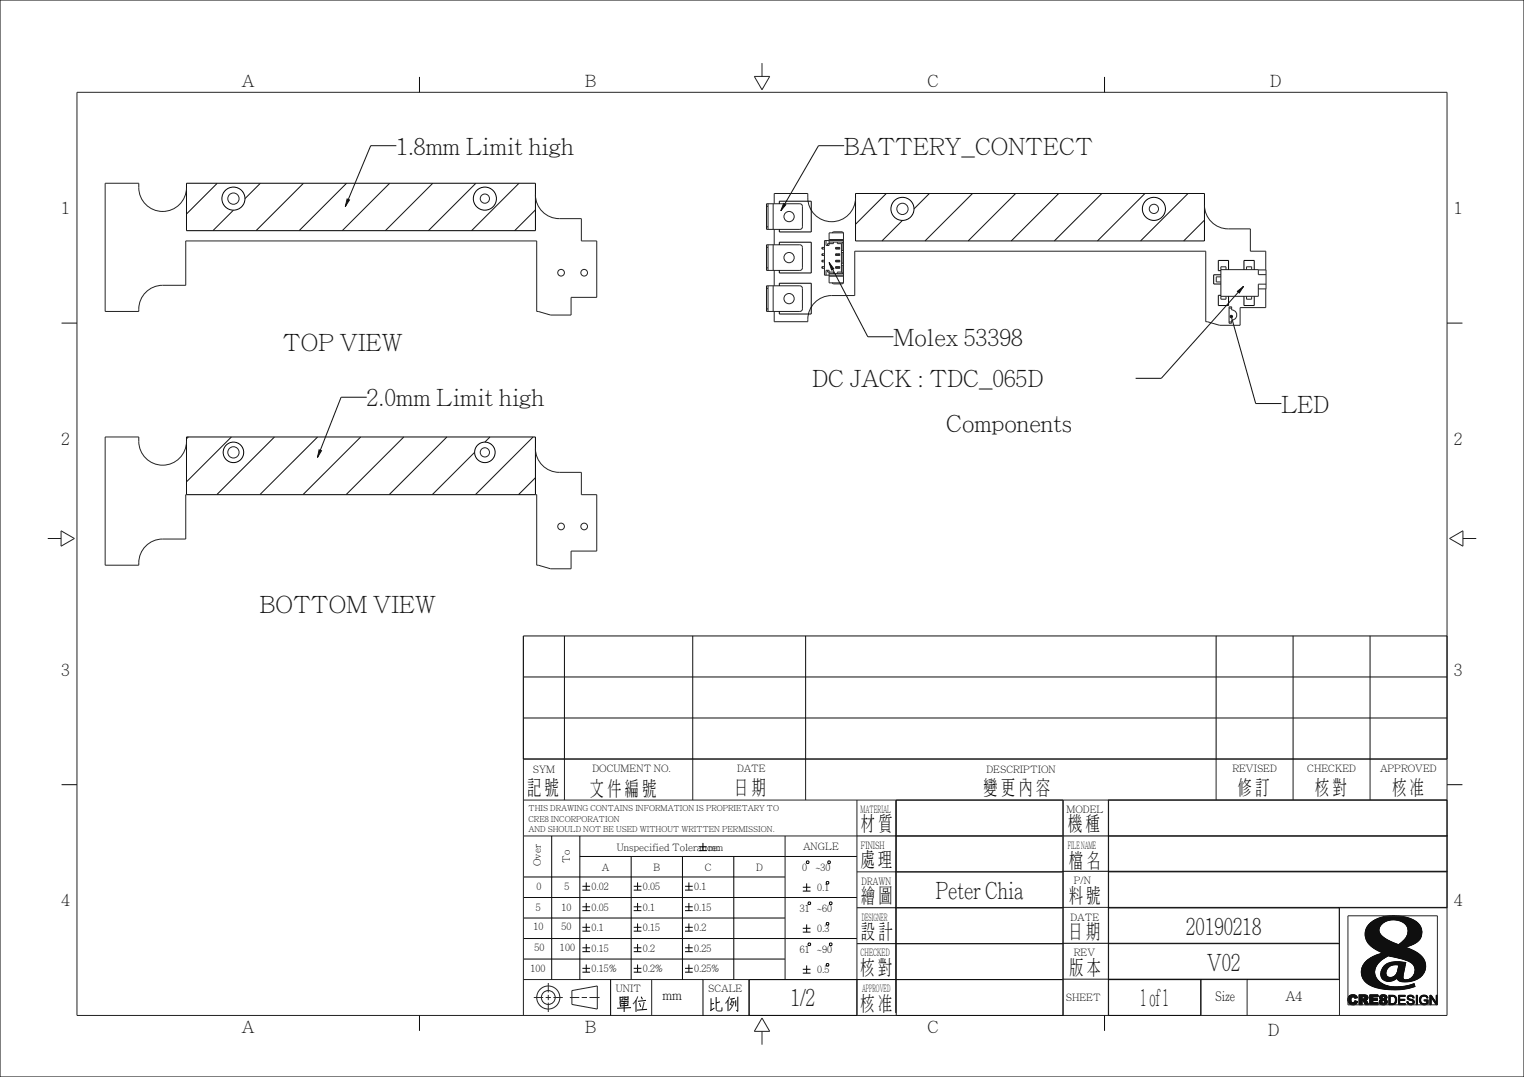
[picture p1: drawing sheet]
<svg xmlns="http://www.w3.org/2000/svg" width="297mm" height="210mm" viewBox="0 0 297 210" stroke-linecap="round" stroke-linejoin="round" font-family="sans-serif">
<g fill="none" stroke="#000" stroke-width=".19">
<path d="M36.3 85.2h68v11.3h-68zM113.5 176.8h1.5M113.5 177.6h1.5M113.5 172.8h1.5M113.5 173.6h1.5M114.3 172.1v1.5M114.3 176.1v1.5M123.5 176.8h1.5M123.5 177.6h1.5M123.5 172.8h1.5M123.5 173.6h1.5M124.2 172.1v1.5"/>
<path d="M124.2 176.1v1.5M133.5 176.8h1.5M133.5 177.6h1.5M133.5 172.8h1.5M133.5 173.6h1.5M134.2 172.1v1.5M134.2 176.1v1.5M136.2 165.1h1.5M136.2 165.9h1.5M137 164.4v1.5M156.5 173h1.5M156.5 173.8h1.5"/>
<path d="M157.2 172.3v1.5M157.3 167.9l.4 .1-.2 .4-.3-.1zM157.6 175.9l.4 .1-.2 .4-.3-.1zM161.1 179.9l.4 .1-.1 .4-.4-.1zM161.1 171.9l.4 .1-.1 .4-.4-.1zM161.4 167.9l.4 .1-.1 .4-.4-.1zM161.8 175.9l.3 .1-.1 .4-.4-.1zM113.5 180.8h1.5M113.5 181.6h1.5M113.5 188.8h1.5M113.5 189.6h1.5M113.5 184.8h1.5"/>
<path d="M113.5 185.6h1.5M114.3 180.1v1.5M114.3 184.1v1.5M114.3 188.1v1.5M123.5 180.8h1.5M123.5 181.6h1.5M123.5 188.8h1.5M123.5 189.6h1.5M123.5 184.8h1.5M123.5 185.6h1.5M124.2 180.1v1.5M124.2 184.1v1.5"/>
<path d="M124.2 188.1v1.5M133.5 180.8h1.5M133.5 181.6h1.5M133.5 188.8h1.5M133.5 189.6h1.5M133.5 184.8h1.5M133.5 185.6h1.5M134.2 180.1v1.5M134.2 184.1v1.5M134.2 188.1v1.5M156.5 181h1.5M156.5 181.8h1.5"/>
<path d="M156.5 189h1.5M156.5 189.8h1.5M157.2 180.3v1.5M157.2 188.3v1.5M157.5 184l.3-.1 .2 .4-.4 .1zM161 188l.4-.1 .1 .4-.4 .1zM161.6 184l.4-.1 .1 .4-.3 .1zM262.9 194.2l.8-.3 .7 .3 .1 .3-.5 .2-.1-.3h-.3l-.2 .2-.1 .3v.4l.2 .2 .4-.1 .1-.3 .6 .2-.3 .4-.7 .2-.7-.2-.2-.8zM264.9 194h1.2l.4 .1 .1 .6-.5 .4 .3 .2 .3 .6h-.6l-.4-.7-.2-.1v.8h-.6zM265.5 194.4h.4l.1 .2-.5 .2zM266.9 180.1l1-.7 1.4-.6a7.7 7.7 0 0 1 7.3 1.4 2.55 2.55 0 0 1-1.6 4.1l-1.1 .4 .3 .1a5 5 0 0 1 3.5 2.7l.1 1a2.91 2.91 0 0 1-1.4 2.3 4.1 4.1 0 0 1-2.5 .7h-.4a1.1 1.1 0 0 1-1.3-.8l-1 .6h-1l-.9-.5-.2-.9a2.77 2.77 0 0 1 3.4-2.4l1.2 .1a.24 .24 0 0 1 .3 .2 .24 .24 0 0 1-.1 .3l-.4 2.1a.57 .57 0 0 0-.1 .6 .57 .57 0 0 0 .6 .3 1.86 1.86 0 0 0 1.8-2l-.1-.5-.4-.6a10.9 10.9 0 0 0-4.8-1.6 3.6 3.6 0 0 0-2.6 3.5 3.3 3.3 0 0 0 3.3 2.5l2.2-.1 2.2-.5 .2 .6a11.1 11.1 0 0 1-3.9 .6h-1.4a5.8 5.8 0 0 1-4.9-2.1 3 3 0 0 1 1.7-4.3l2.2-.8a4.9 4.9 0 0 1-3.4-3.1 2.77 2.77 0 0 1 .8-2.6zM266.9 194h1.6v.4h-1v.3h1v.4h-1v.4h1.1v.4h-1.7z"/>
<path d="M269 194.1l.6-.1 .6 .2 .1 .4-.2 .3 .2 .2 .1 .3-.3 .4-.7 .1-.5-.2-.1-.5 .3-.3-.2-.4zM269.3 180.2l.9-.6 1.1-.2 1.2 .1 1 .4a2.29 2.29 0 0 1-.3 3.8l-.2 .1a.78 .78 0 0 1-1.2 .1l-1.8-.8-1-1-.2-.5v-.5zM270.6 188.6l.7-.4 .9-.1a.29 .29 0 0 1 .4 .1 .29 .29 0 0 1-.1 .4l-.5 1.4-.5 .5-.5 .1-.6-.2-.3-.5 .1-.7zM270.7 194.1h.9l.4 .3 .2 .8-.3 .6-1.2 .1zM270.9 194.3h.7l.3 .2v.7l-.2 .4-.8 .1zM272.5 194.1h1.4v.2h-1.1v.5h1v.3h-1v.6h1.1v.2h-1.4zM274.4 194.2l.6-.2 .5 .3 .1 .3h-.3l-.1-.3-.2-.1-.4 .1-.1 .2 .1 .2 1 .4v.4l-.2 .3-.7 .1-.4-.3-.1-.3h.2l.1 .3 .4 .1 .3-.1 .2-.2-.1-.2-1-.4-.1-.3zM276 194.1h.2v1.8h-.2zM276.9 194.3l.6-.3 .6 .2 .2 .4h-.2l-.4-.3-.6 .1-.2 .3v.5l.2 .4 .5 .1 .5-.2v-.3h-.6v-.2h.8v.6l-.7 .3-.7-.2-.3-.7zM278.7 194.1h.2l1 1.4v-1.4h.2v1.8h-.2l-1-1.4v1.4h-.2z"/>
<circle cx="45.5" cy="88.2" r="2"/>
<circle cx="94.5" cy="88.2" r="2"/>
<circle cx="269.6" cy="194.5" r=".22"/>
<circle cx="269.6" cy="195.3" r=".27"/>
</g>
<g fill="none" stroke="#141414" stroke-width=".2">
<path d="M36.7 85.2l-.4 .3M45.1 85.2l-8.8 8.8M53.5 85.2l-11.3 11.3M61.9 85.2l-11.3 11.3M70.3 85.2l-11.3 11.3M78.7 85.2l-11.3 11.3M87.1 85.2l-11.3 11.3M92.5 88.2l-8.3 8.3M95.5 85.2l-1 1M103.9 85.2l-11.3 11.3M104.3 93.2l-3.3 3.3M267.1 180v4.4l2.1-2.1"/>
<path d="M267.2 179.9v4.6M267.2 179.9l-.5 .5v3.6M267.3 179.8v4.7M267.3 179.8v4.8l2.1-2M267.4 179.7v5l2.1-2.1M267.5 179.6v5.2l2.1-2.1M267.6 179.6v5.2M267.6 179.6l-1.2 1.2M267.7 179.5v5.4l2-2.1M267.8 179.5v5.4l2-2v3.9M267.8 179.4v5.6M268 179.3v5.8"/>
<path d="M268.1 179.3v5.8l2-2M268.3 179.2v6l2-2v3.3M268.4 179.2v6.1l2-2v3.1M268.5 179.1v6.2l2-2 .1 3.1 6-6.1M268.6 179.1l-2.5 2.5M268.6 179.1v6.3l2-2v3M268.7 179v6.4M268.8 179v2.1M268.8 179l-2.7 2.7M268.9 179v1.8M268.9 179v1.7M269 178.9v1.6"/>
<path d="M269.1 178.9v1.5M269.1 178.9l-3 3.1M269.2 178.9v1.4M269.4 178.8v1.3M269.5 178.8v1.2M269.6 178.8l-3.5 3.5M269.6 178.8v1.1M269.7 178.7v1.2M269.7 178.7l-3.6 3.7M269.8 178.7v1.1M269.9 178.7v1.1M269.9 178.7l-3.8 3.8v-.7l2.9-2.9"/>
<path d="M270 178.7v1M270.1 178.7l-4 3.9M270.1 178.7v.9M270.3 178.7v.9M270.4 179.5l-.1-.9-4.2 4.2M270.4 178.6v.9M270.5 178.6l-4.3 4.3v-1.5M270.5 178.6l.1 .9 .9-.9v.8M270.6 179.5v-.9l-4.4 4.4M270.7 178.6v.9l.9-.9v.8M270.7 178.6l-4.5 4.5M270.8 178.6v.8"/>
<path d="M270.8 178.6l-4.5 4.6-.1-2.1M270.9 178.6v.8M271 178.6v.8M271 178.6l-1.3 1.3M271.1 178.6l-1.1 1.1-.1-1M271.1 178.6v.8l.9-.8v.8l.7-.8M271.2 179.4v-.8l-1 1v-.9l-4.1 4M271.3 178.6v.8l.7-.8M271.5 178.6v.8l.8-.8M271.6 179.4l.8-.8v.9M271.7 179.4v-.8l-.8 .8M271.8 179.4v-.8l-.8 .8"/>
<path d="M271.9 178.6v.8l.7-.8M272 178.6l.1 .8 .7-.8M272.1 178.6v.8M272.2 178.6l-.8 .8v-.8l-1 .9M272.2 178.6v.8M272.3 179.4l.7-.7 .1 1M272.3 178.6v.8M272.4 179.5l.7-.8v1M272.5 178.6v.9l.7-.8v1M272.5 178.6l-.8 .8M272.5 178.6v.9M272.6 179.5l.7-.8v1.1l.9-.9v1.8"/>
<path d="M272.6 178.6l.1 .9 .7-.8M272.7 178.6v1l.9-.8-.1 1.1 1-.9v5.5M272.8 178.6v1M272.8 179.6l.8-.8v1.2M272.9 178.7v.9M272.9 178.6l-.7 .8M273 178.7v.9M273.1 179.7l.8-.9 .1 1.5M273.2 179.7l.9-.8-.1 1.5 1.2-1.2v5M273.4 178.7v1.1M273.4 179.8l.9-.9v2M273.5 178.7v1.2l.9-.9v2.4"/>
<path d="M273.7 178.8v1.3M273.7 178.8l-.8 .8M273.8 178.8v1.4l1-1.1v5.3l2.3-2.3M273.8 178.8l-.8 .8M273.9 178.8v1.4M274.1 178.9l-.8 .9M274.1 178.9v1.6l1.2-1.2M274.6 179v5.5M274.6 179l-1 1M274.6 179v5.4l2.5-2.4M274.7 179.1l-1 .9M274.7 179.1v5.3"/>
<path d="M274.8 179.1l-1 1M274.9 179.1v5.2M274.9 179.1l-1 1.1M275 179.2v5.1M275 179.2l-1.1 1.1M275.1 179.2v5.1M275.1 179.2l-1.1 1.1M275.2 179.3v4.9l1.8-1.8M275.3 179.3l-1.2 1.2M275.3 179.3v4.9M275.4 179.4v4.7M275.4 179.4l-1.2 1.2"/>
<path d="M275.5 179.4v4.7M275.5 179.4l-1.3 1.3M275.9 179.7l-1.5 1.5M276.1 179.8l-1.7 1.8M276.2 179.9v3.8M276.2 179.9l-1.8 1.8M276.2 179.9v3.7M276.3 179.9l-1.9 1.9M262.7 194.5l.6-.5v.7M262.8 194.4v1l.5-.4M262.9 194.3v1.3l.4-.4v.7l.4-.4v.4l.7-.7M263 194.2v1.5"/>
<path d="M263.1 194.1v1.7l.3-.4M263.1 194.1l-.3 .2M263.1 194.1v1.7l.4-.3v.4M263.2 194v1.9l.4-.4v.4M263.3 195.1l-.5 .4M263.3 194.8l-.5 .6M263.3 194.7l-.6 .6M263.3 195.3l-.4 .4M263.4 194v.5M263.4 194l-.7 .7v.5M263.5 194v.5M263.6 194.4v-.4l-.9 .8"/>
<path d="M263.6 193.9v.5l.4-.4M263.7 194l-1 1M263.7 194v.4l.4-.4M263.8 194.4v-.4l-1.1 1.1M263.8 195.5v.4M263.8 194.4l.4-.3-.1 .5M263.9 195.4v.5l.6-.6v.2M263.9 194v.5M263.9 194l-1.2 1.2M264 194v.5l.3-.3v.4M264 195.3v.6M264 195.2l.1 .7"/>
<path d="M264.1 194v.7l.3-.4M264.1 195.1v.7M264.2 195.2l-.8 .7v-.5l-.4 .3M264.2 195.2v.6l.2-.2M264.2 194.1v.5l.3-.2M264.3 195.2l-.8 .7M264.3 194.1l-.4 .4M264.3 195.2v.5M264.3 195.2l-.7 .7v-.4M264.4 194.2l-.4 .4M264.4 194.3v.3M264.4 195.2v.4"/>
<path d="M264.5 194.4v.1M264.5 194.5l-.1 .1M264.5 195.4l-.5 .5M264.9 194.6l.5-.6 .1 1.9M264.9 194.5l.4-.5v1.9l.2-.1M264.9 194.2l.2-.2v1.9l.4-.4M264.9 194.3l.3-.3v1.9M264.9 194.1l.1-.1v1.9M264.9 194v1.9M265.2 194v1.9M265.4 190.3v-1.5l2.4-2.4v6M265.5 195.6l-.3 .3"/>
<path d="M265.5 195.4l-.5 .5M265.5 195.3l-.6 .6M265.5 195.2l-.6 .6M265.5 194.7l-.6 .6M265.5 194.6l-.6 .6M265.5 194.5l-.6 .5M265.5 194.8v.3l.4-.4v.9l.5-.4M265.5 194v.4M265.5 194.8l-.6 .6M265.5 190.6l6.6-6.6v2.7l2-1.9v2.5l1.7-1.8v5.6M265.5 194.4l.4-.4v.4M265.6 188.4l1.7-1.7v5.6"/>
<path d="M265.6 194.8v.3l.9-.9-.1 .7v-.8l-.4 .4v-.5l-.3 .4v-.4l-.8 .8M265.6 194.4v-.4l-.7 .7M265.6 194.8l-.7 .7M265.7 188.1v2.9l2.4-2.4M265.7 194v.4M265.8 194.4l.4-.4-.1 1.9 .4-.4M265.8 194.7v.7l.8-.8v-.2l-.9 .9v-.5l-.8 .8M265.8 194.4v-.4l-.9 .9M265.8 187.9v3.2l2.2-2.1M265.9 194.4l.3-.4v1M266 194.4l.3-.3v.9M266 187.7v3.6"/>
<path d="M266 194.6v1.1M266.1 195.9l.4-.5v.5l.2-.2v.2M266.1 187.6v3.8M266.1 194v1.9M266.1 181.4l2.3-2.2-.1 6.1M266.2 187.5v4l1.7-1.8M266.2 181.2l2-1.9v5.9M266.2 195.1l-.3 .4M266.2 195.1l.1 .8 .3-.3v.3l.1-.1M266.2 187.4v4.2M266.3 181l1.6-1.6v5.6M266.3 195.1l-.4 .5"/>
<path d="M266.3 180.9v2.5M266.3 187.4v4.3M266.3 195.2v.7M266.4 187.3v4.4l1.6-1.6M266.4 180.8v2.7l2.4-2.3M266.5 195.3l-.5 .5M266.5 194.2l-.5 .4M266.5 180.6v3.1l2.2-2.3M266.5 187.2v4.6M266.6 194.3l-.9 .9v-.4M266.6 187.1v4.8l1.5-1.5v2.1l1-.9-.1 1.2M266.6 180.5v3.3l2.2-2.2-.1 3.9 2.1-2.1"/>
<path d="M266.6 194.5l-.8 .8M266.6 195.7l-.2 .2v-.6l-.4 .4M266.7 195.9h.1M266.7 187l.1 5 1.4-1.4M266.7 180.3v3.7M266.8 187v5l1.4-1.4M266.8 180.2v3.9M266.9 186.9v5.1l1.4-1.3v1.9l.9-.9v1.1M266.9 180.1v4.1M266.9 194.3l.4-.3-.1 1.9 .5-.4v.4l.4-.4v.4M266.9 194.4l.4-.4v1.9l.5-.4v.4M266.9 194l.1 1.9 .5-.6"/>
<path d="M267 186.9l-1.3 1.3v2.7l2.5-2.5M267 186.8v5.3l1.3-1.3M267 180v4.3M267 184.3l2.1-2v3.4M267.1 192.1l1.2-1.2v1.7M267.1 194v1.9l.4-.4M267.1 186.8v5.3M267.1 194l-.2 .2M267.2 186.7v5.5M267.2 194v1.9M267.2 184.5l2.1-2.1v3.3M267.3 186.7l-.1 5.5 1.2-1.2 .1 1.6 .8-.8"/>
<path d="M267.4 194l.1 1.9 .4-.4-.1 .4M267.4 186.6v5.7M267.5 194l-.6 .5M267.5 192.3l1.1-1.1v1.5M267.5 184.7l2-2v4.3M267.5 186.6v5.7M267.5 194v1.9M267.5 195.2l-.6 .6M267.5 194.6l-.6 .6M267.5 194.5l-.6 .6M267.6 195.5v.4l.4-.4v.4M267.6 195.1v-.4l-.7 .6"/>
<path d="M267.6 194.4v-.4l-.7 .6M267.6 186.5v5.8l1.1-1.1M267.7 194.7v.4l.4-.4M267.7 194v.4l.4-.4M267.7 186.5l-.1 5.9 1.1-1.1M267.7 194.7l-.8 .8M267.7 194l-.8 .8M267.8 194.7v.4l.4-.4M267.8 194v.4l.4-.4M267.8 195.9l.4-.4 .1 .4M267.8 194.7l-.9 .9M267.8 194l-.9 .9"/>
<path d="M267.8 186.4v6.1M267.8 194v.4M267.8 194.7v.4M267.9 189.5l-1.9 1.9M267.9 189.6l-1.8 1.8M267.9 189.4l-1.9 1.9M267.9 195.5v.4l.5-.4-.1 .4M267.9 194.7v.4l.4-.4M267.9 194v.4l.4-.4M267.9 189.8v2.7l1-1 .1 1.2 .7-.7M267.9 186.4v2.8l-2 2.1v-3.5l.7-.7 .1 4.8M267.9 189.8l-1.7 1.7"/>
<path d="M267.9 189.9l-1.6 1.7M267.9 194.7l-1 1M267.9 189.1l-2 2.1M267.9 194l-1 1M268 190l-1.7 1.7M268 186.3l-2.6 2.7M268 194.7v.4l.4-.4M268 194v.4l.4-.4M268 186.3v2.5M268 190.2v2.3M268 190.2l-1.5 1.6M268 188.8l-2.2 2.2"/>
<path d="M268.1 190.3l-1.6 1.5M268.1 194v.4l.4-.4M268.1 186.3v2.3M268.1 194.7v.4M268.1 190.5l-1.4 1.4M268.2 195.5v.4l.4-.4M268.2 194.7l-.1 .4 .4-.3M268.2 190.6v2l.9-1M268.2 186.2v2.2M268.2 194v.4M268.2 185.2l2-2.1v3.5M268.2 186.2l-2.8 2.9"/>
<path d="M268.3 194.7v.4l.2-.2M268.3 194l-.1 .4 .3-.3M268.3 186.2v2.1M268.3 194l.1 .4 .1-.2M268.3 186.2v2M268.3 194.7v.4M268.3 185.3l2.1-2.1v3.3M268.4 192.6l.9-.9v1.1M268.4 190.9l-1.3 1.3M268.4 186.2l-3.1 3M268.4 186.2l.1 1.8-2.9 2.8M268.4 194v.4"/>
<path d="M268.4 194.7v.4M268.4 195.5v.4M268.5 195l-.1 .1M268.5 191.1l-1.2 1.2M268.5 194v.3M268.5 186.1v1.8M268.5 191.1v1.5M268.6 191.1l-1.2 1.2M268.6 195.9l-.1-.4-.5 .4M268.6 195.7l-.2 .2M268.6 195.6l-.3 .3M268.6 187.8v-1.7l-3.3 3.3"/>
<path d="M268.7 186.1v1.6M268.7 191.3v1.4M268.7 181.3l-2.3 2.3M268.8 181.5l-2.3 2.2M268.8 191.3v1.4l.8-.8M268.8 187.6l-.1-1.5-3.4 3.4M268.8 181l-2.5 2.5M268.8 191.4l-1.1 1M268.8 181.7l-2.2 2.2M268.8 181.8l-2.1 2.2M268.8 180.8l-2.5 2.6M268.9 186v1.6"/>
<path d="M268.9 194.5l.5-.5v1.2M268.9 182l-2.1 2.1M268.9 186l-3.6 3.6M268.9 195v.7l.4-.4M268.9 194.2l.1 .6 .8-.8v.4l.3-.3v.7M268.9 182v3.6M268.9 186v1.5M269 180.6l-2.7 2.7M269 191.5l-1 1M269 182.1l-2.1 2.1M269 194.1v.7l.4-.3M269 186v1.4"/>
<path d="M269 194.9v.9M269 194.9l-.2 .2 .1 .5M269.1 186l-3.8 3.7v-.4M269.1 185.9v1.4M269.1 189.8v.3M269.1 191.6v1.2M269.1 194.1v1.8M269.2 182.4v3.3M269.2 185.9v1.3M269.2 189.3v1.2M269.2 194v1.9M269.2 182.4l-2.1 2"/>
<path d="M269.2 195.9l.3-.3v.3M269.2 194l-.3 .4M269.3 185.9l-4 3.9M269.3 180.2v-1.3l-3.3 3.2M269.3 185.9v1.3M269.3 189.1v1.6M269.3 194v1.9M269.3 182.5l-2 2.1M269.3 195.4l-.3 .4M269.3 195.2l-.4 .5M269.4 182.5v3.3l2-2.1M269.4 185.9v1.2"/>
<path d="M269.4 188.9v1.9M269.4 191.8v1M269.4 195.5v.4M269.4 194.6l-.3 .3M269.4 195.5l-.3 .3M269.4 188.8l.9-.9 .1 1M269.4 194.7l-.6 .6M269.4 195.6v.3l.9-.8v.5M269.4 180.1v-1.3l-3.4 3.4M269.4 182.6v4.5M269.4 188.8v2.1M269.4 194v.3"/>
<path d="M269.4 194.7v.4M269.5 195.6l-.4 .3M269.5 190.9l.7-.7v1.1M269.5 194.7l-.7 .7M269.5 191.8l-.8 .9M269.5 194.3v-.4l-.6 .7M269.5 191.9v1l.7-.7M269.5 188.6v2.4l.7-.7M269.6 191l.7-.7v1M269.6 194.7l-.8 .8M269.6 194.3v-.3l-.7 .7M269.6 182.7v4.2"/>
<path d="M269.6 188.5v2.5M269.6 191.9v.9M269.6 195.6v.3M269.6 182.8l-2 2M269.7 191.9l-.8 .8v-1.3l-1.1 1M269.7 192.9l.6-.7 .1 .7M269.7 195.6l-.4 .3M269.7 194v.3l.2-.3 .1 1.9 .3-.4M269.7 188.4v2.7l.7-.7-.1 .9 .8-.7v.7M269.7 182.8v4.1M269.7 191.9v1M269.7 194.7v.4"/>
<path d="M269.7 188.4l.2-.2 .1 3 .7-.6v.8l1-1M269.7 191.1l.7-.7v.9M269.7 194.3l.3-.3v1.9M269.8 194.6v.5l.5-.5M269.8 192v.9l.6-.7v.8M269.8 188.3v2.9M269.8 195.5v.4M269.8 195.2l.3-.3v.9M269.8 192l-.7 .8M269.8 194l-.2 .3M269.9 182.9l-2.1 2M269.9 192v.9l.6-.7v.8"/>
<path d="M269.9 182.9v3.9M269.9 188.2v3M269.9 194v1.9M269.9 192l-.8 .8M269.9 183l-2 2M269.9 183v3.7M270 183l-2 2M270 183v3.7M270 188.1v3.2M270 192.1v.8M270.1 192.1l-.8 .7M270.1 183.1l-2.1 2"/>
<path d="M270.1 192.9l.6-.6v.7M270.1 189.8l-.8 .9M270.1 189.7l-.9 .9M270.1 189.9l-.8 .8M270.1 189.6l-.9 .9M270.1 183.1v3.5M270.1 188.1v1.4M270.1 190v1.3M270.1 192.1v.8M270.1 190l-.8 .8M270.1 189.4l-.9 1M270.2 192.1l-.8 .7v-1l-.8 .9"/>
<path d="M270.2 190.1l-.8 .8M270.2 191.3l.7-.7v.7M270.2 194.1l-.4 .4M270.2 195l-.4 .3M270.2 192.2v.7l.6-.6v.7M270.2 188v1.2l-1.1 1.1M270.2 194.2v.5M270.2 195v.8M270.2 194.2l-1.4 1.4M270.2 195l-.4 .5M270.3 194.3l-.8 .7v-.3M270.3 194.6v-.2l-.7 .6v-.3"/>
<path d="M270.3 192.2v.7l.6-.6v.7M270.3 187.9v1.1l-1.2 1.2M270.3 194.5l-.6 .6M270.3 195.2l-.7 .7M270.4 195.3l-.7 .6v-.3M270.4 195.3l-.6 .6M270.4 187.9v.9M270.5 190.5l-.7 .7M270.5 192.9l.6-.5v.6M270.5 188.7l.1-.9-1.3 1.3M270.6 190.5l-.7 .7M270.6 187.8v.8"/>
<path d="M270.6 190.5v.9M270.6 192.3v.7M270.6 192.3l-.6 .6-.1-.8-.7 .7M270.6 193l.6-.6v.6M270.7 194.1v1.8M270.7 183.4l-2 2M270.7 183.4v3M270.7 187.8v.7M270.7 187.8l-1.5 1.5M270.8 190.6l-.7 .7M270.8 194.1v1.8l.2-.2M270.8 183.5v2.9"/>
<path d="M270.8 187.7v.8M270.8 190.6v.7M270.8 194.1l-.1 .1M270.8 183.5l-2 2 .1-3.6-2.2 2.1M270.9 194.1v1.8l.2-.2M270.9 188.4v-.7l-1.7 1.7M270.9 183.5v2.9M270.9 195.6l-.2 .3M270.9 195.5l-.2 .3M270.9 195.4l-.2 .2M270.9 195.2l-.2 .2M270.9 195l-.2 .3"/>
<path d="M270.9 194.9l-.2 .3M270.9 194.7l-.2 .2M270.9 194.6l-.2 .2M270.9 194.4l-.2 .3M270.9 194.3l-.2 .3M270.9 195.3l-.2 .2M270.9 194.8l-.2 .2M271 194.3l-.1-.2-.2 .2M271 187.7v.7M271 192.3v.7M271 195.7v.2M271 190.6l-.8 .7"/>
<path d="M271 183.6l-2 2M271 192.3l-.6 .6M271 187.7v.6M271 190.6v.7M271 192.4v.6M271 194.1v.2M271.1 194.1l-.4 .4M271.1 187.7l-2 1.9M271.1 183.6l-2 2-.1-3.4-2 2.1M271.1 187.6v.7M271.1 194.1v.2M271.2 183.6l-2.1 2.1"/>
<path d="M271.2 194.1l-.2 .2M271.2 194.1v.2l.2-.2M271.2 188.2v-.6l-2.1 2.1M271.2 190.6v.7M271.3 191.3v-.7l-.8 .8M271.3 183.7v2.8M271.3 187.6v.6M271.3 192.4v.6M271.3 194.1v.2M271.3 195.7v.2M271.3 194.1l-.2 .2M271.3 193l.6-.6v.6"/>
<path d="M271.3 194.3l.2-.2v.2M271.3 183.7l-2 2M271.3 192.4l-.5 .6M271.3 195.7l-.2 .2v-.2M271.4 183.7v2.9M271.4 190.5v.7M271.4 192.4v.6M271.4 194.1v.2M271.4 190.5l-.8 .9-.1-.9M271.4 194.3l.2-.2v.2M271.4 192.4l-.5 .6M271.5 183.8v2.8"/>
<path d="M271.5 187.6v.6M271.5 190.5v.7M271.5 192.4v.6M271.5 194.1v.2M271.5 192.4v.6l.6-.6v.6M271.5 195.7v.2M271.5 194.3l.2-.2v.3l.2-.2v.4M271.6 192.4l-.6 .6M271.6 183.8l-6.2 6.2M271.6 188.1v-.5l-2.5 2.5M271.6 192.4v.6M271.6 194.3l.2-.1v.2"/>
<path d="M271.7 192.4l-.6 .6M271.7 183.8l-6.3 6.3M271.7 187.6v.5M271.7 190.4v.7M271.7 192.4v.6M271.7 195.6v.2M271.7 183.9l-6.3 6.3M271.8 187.6l-.8 .7M271.8 192.4l-.6 .6M271.8 194.4l.2-.1v1.4M271.8 188.1l.6-.6v.7M271.8 187.5v.6"/>
<path d="M271.8 190.3v.7M271.8 192.4v.6M271.9 194.6l.1-.2v1.2l-.2 .2v-.3M271.9 183.9v2.8M271.9 187.5v.6M271.9 190.2v.8M271.9 195.4v.4M271.9 187.5l-.7 .8M271.9 184l-6.4 6.4M271.9 194.7l.2-.2v.9M272 184v2.7M272 187.5v.6"/>
<path d="M272 190.1v.8M272 192.4v.6M272 194.3l-.2 .2M272 184l-6.5 6.5v-1.9l2.1-2.1M272 192.4l-.6 .6M272 187.5l-.7 .7 .1-.6-2.3 2.3M272 190v.9M272.1 194.5l-.2 .2M272.1 187.5v.6M272.1 188.1l.6-.6v3.8M272.1 195.4l-.5 .5v-.3l-.2 .3v-.2M272.2 187.5l-.7 .7v-.6l-2.4 2.4"/>
<path d="M272.2 194.6l-.3 .3M272.2 184.1l-6.6 6.6M272.2 194.7l-.3 .3M272.2 195.2l-.7 .7v-.2l-.3 .2v-.2l-.2 .2M272.2 194.8l-.3 .3M272.2 195.1l-.3 .3M272.2 195l-.3 .2M272.2 184.1v2.6l1.9-1.9 .1 2.5 1.7-1.7M272.2 187.5v.6M272.2 189.8v1M272.2 192.4v.6M272.2 192.4l-.5 .6"/>
<path d="M272.3 184.1l-6.7 6.7v-2.5M272.3 187.5l-.7 .6M272.3 184.1v2.7l1.9-2v2.5l1.7-1.7M272.3 187.5v.6M272.3 192.4v.6M272.3 184.1l-2.9 3M272.4 192.4l-.6 .6M272.4 189.2v1.8l1.1-1.2M272.4 184.1v2.7l1.9-1.9M272.4 189l1.4-1.3v.7l-3 2.9M272.5 187.5v.7l.6-.6M272.5 186.8l-.1-2.7-2.7 2.8"/>
<path d="M272.5 188.9v2.2M272.5 192.4v.6M272.5 192.4l-.6 .6M272.5 188.7l1.1-1.1v2M272.5 187.5l-.6 .6M272.5 188.6l1-1v2.4l-1.1 1M272.5 184.2l-2.5 2.5M272.5 194.3l.2-.2v1.8M272.5 194.1h.1v1.8M272.5 188.4l.9-.8v3.8l.3-.4M272.5 192.4v.6l.6-.6 .1 .5 .6-.6v.5M272.5 188.4v2.8l.9-.9"/>
<path d="M272.5 187.5l.1 .7 .6-.6M272.5 184.2v2.6M272.5 194.1v1.8l.3-.2M272.6 186.8l1.9-1.9v2.5l1.7-1.6v5.1M272.6 192.4l-.6 .6M272.6 187.5l-.6 .6M272.6 184.2v2.6M272.6 187.5v3.7M272.7 195.9l.2-.2v.2M272.7 186.9l1.9-1.9v2.5l1.6-1.7v5.1M272.7 193v-.6l-.6 .6M272.7 184.1v2.8"/>
<path d="M272.8 195.3l-.3 .3M272.8 195.2l-.3 .3M272.8 194.7l-.3 .3M272.8 194.6l-.3 .3M272.8 194.5l-.3 .2M272.8 194.4l-.3 .2M272.8 195.6l-.3 .2M272.8 195.4l-.3 .3M272.8 195.1v-.3l-.3 .3M272.8 192.4v.6l.6-.7v.6M272.8 195.7v.2l.3-.2v.2l.2-.2M272.8 187.5v3.8"/>
<path d="M272.8 194.1v.2M272.8 187.5l-.6 .6M272.9 194.1l-.4 .3M272.9 195.1v-.3l-.4 .4M272.9 194.1v.2l.2-.2M272.9 184v2.9l1.9-1.9M272.9 187.5v3.9M272.9 195.9l.2-.2v.2M272.9 195.1l.2-.3v.3M273 187.6l-.6 .5M273 183.9v3l1.8-1.8M273 187.6v3.8"/>
<path d="M273 192.4v.5M273 194.8v.3M273 195.7v.2M273 192.4l-.6 .6v-.6M273.1 192.4l-.1 .5 .7-.6-.1 .6M273.1 183.8v3.2M273.1 187.6v3.8M273.1 194.1v.2M273.1 194.1v.2l.2-.2v.2M273.1 187.6v3.8l.5-.5v.5l.4-.3v.3M273.1 183.7v3.3M273.2 195.1l.2-.3v.3"/>
<path d="M273.2 187l1.8-1.9v2.6M273.2 187.6v3.8l.4-.4 .1 .5 .4-.5M273.2 183.7v3.3M273.2 192.4v.5M273.2 194.8v.3M273.2 195.7v.2M273.3 192.4l-.7 .6v-.6M273.3 194.8l-.3 .3 .1-.3-.6 .5M273.3 187.6l-.7 .7M273.3 195.9l.2-.2v.2M273.3 183.6v3.4M273.3 187.6v3.8"/>
<path d="M273.3 192.4v.5M273.3 194.8v.3M273.3 195.7v.2M273.4 194.1v.2l.2-.2v.2M273.4 183.5v3.5l1.8-1.8M273.4 190.6l-.6 .7M273.4 190.5l-.7 .8M273.4 190.4l-.8 .8M273.4 190.7l-.6 .6M273.4 187.1l1.8-1.9v2.7l1.6-1.6v4.2M273.5 190.1l-1 1M273.5 183.4v3.7"/>
<path d="M273.5 192.3v.6M273.5 194.8v.3M273.5 194.8l-.2 .3M273.5 195.9l.2-.2v.2M273.5 190.9l-.5 .5M273.5 192.3l-.6 .7v-.6l-.6 .6M273.5 189.7l-1.2 1.2M273.6 192.3v.6l.7-.7-.1 .6M273.6 183.4v3.7M273.6 194.8v.3M273.6 195.7v.2M273.6 189.5l-1.3 1.3v-1.3"/>
<path d="M273.6 189.4l-1.3 1.3M273.6 195.7l-.2 .2v-.2l-.2 .2M273.6 194.8l-.2 .3M273.6 187.1l1.8-1.8v2.8M273.6 189.2l-1.7 1.8M273.6 183.3v3.8M273.6 187.6v1.6M273.6 194.1v.2M273.6 194.8v.3l.2-.2M273.7 189.1l-2.1 2v-.7M273.7 187.6l-1.2 1.3M273.7 188.9l-2.3 2.3"/>
<path d="M273.7 192.3v.6l.7-.7v.5M273.7 183.2v3.9l1.8-1.7v2.8l1.6-1.6M273.7 187.7v1.1l-2.4 2.5M273.7 191v.5M273.7 194.8v.3M273.7 194.8l-.2 .3M273.8 188.6l-2.7 2.7M273.8 188.5l-2.8 2.8v-.7M273.8 195v.1M273.8 191v.5l.4-.5v.4M273.8 183.1v4.1l1.8-1.8v3l1.6-1.7M273.8 195.7v.2"/>
<path d="M273.8 188.2l-1.7 1.7v.9M273.8 191.1l-.3 .3v-.6l-.6 .6M273.8 195.7l-.2 .2M273.9 194.2l-.1-.1-.2 .2M273.9 194.1l-.2 .2v-.2l-.2 .2v-.2l-.3 .2v-.2l-.2 .2v-.2l-.5 .4M273.9 188.1l-1.7 1.6M273.9 191.1v.4l.5-.5v.4M273.9 188v-.3l-1.5 1.5M273.9 183v4.2l1.7-1.8M273.9 192.3v.5M273.9 195.7v.2M273.9 187.9l-1.6 1.6"/>
<path d="M273.9 195.9h.1M273.9 195.7l-.2 .2M273.9 187.7l-1.5 1.6M274 192.8v-.6l-.7 .7M274 184.7v2.5l1.7-1.7M274 182.9v1.8M274 184.7l-2 2M274.1 182.7v1.9M274.1 192.2v.6M274.1 192.2l-.7 .7M274.1 182.6v2M274.1 191v.4"/>
<path d="M274.2 195.4v.2M274.2 182.4v2.2M274.3 180.8l1.3-1.3v4.5M274.3 180.9l1.4-1.4v4.5M274.3 182.2l2.1-2.1v3.4M274.3 194.3v.5l.2-.2v.3l.2-.2M274.3 195.3v.4l.2-.2v.3l.2-.1M274.3 182.1v2.5M274.3 184.9v2.5M274.3 180.9l1.4-1.4v4.4M274.3 182l2-2v3.5M274.3 181l1.5-1.4v4.3"/>
<path d="M274.4 194.2v.7l.2-.2M274.4 195.3l-.2 .2M274.4 181.1l1.5-1.5v4.3M274.4 181.4l1.6-1.7v4.1l.8-.8M274.4 184.9v2.5l1.7-1.7M274.4 181.7v2.8M274.4 195.3v.5M274.4 181.5l1.7-1.7v3.9M274.4 195.4l-.2 .2M274.4 184.9l-1.9 1.9M274.4 195.5l-.1 .1M274.5 191v.4"/>
<path d="M274.5 192.1v.6M274.5 194.1v.4l-.2 .2M274.5 194.7l-.2 .1M274.5 191l-.5 .4 .1-.4M274.5 195.6l-.1 .2M274.6 192.1l-.8 .7M274.6 192.1v.6l.8-.8v.6l.3-.3M274.6 194.7v.3l.1-.2v.2l.2-.2M274.6 190.9v.5M274.6 194.1v.2M274.6 195.6v.3M274.6 195.6l-.2 .2"/>
<path d="M274.6 185v2.5l1.7-1.6M274.6 194.7l.1 .3 .1-.2v.2l.2-.2M274.6 192.1v.6M274.6 195.7v.2M274.7 185l-1.9 1.9v-2.9l-2.5 2.5M274.7 195.9l.2-.2v.2M274.7 185v2.6l1.7-1.7v4.9M274.7 190.9v.5M274.7 194v.3M274.7 195.7v.2M274.8 190.8l-.6 .6M274.8 195.7l-.2 .2"/>
<path d="M274.8 194l-.6 .6M274.8 185.1v2.5M274.8 192v.6M274.8 194v.2M274.8 195.7v.2M274.9 185.1v2.6M274.9 190.8v.6M274.9 194v.2M274.9 194.8v.3M274.9 194l-.3 .3v-.2l-.4 .4M274.9 185.1l-1.8 1.9M275 187.7l1.6-1.6v4.6"/>
<path d="M275 192v.6M275 194v.3M275 194.8v.3M275 195.7v.2M275 195.7l-.2 .2M275 194l-.2 .3M275.1 185.2v2.6l1.6-1.6M275.1 190.6v.7M275.1 194v.3M275.1 194.9v.2M275.1 195.7v.2M275.1 185.2l-1.8 1.8"/>
<path d="M275.1 195.1l.2-.2v.3M275.1 194.1l-.2 .1M275.1 194.9l-.2 .2M275.2 185.2v2.6l1.6-1.6M275.2 191.9v.6M275.2 194.1v.2M275.2 194.9v.2M275.2 191.9v.6l.5-.4M275.2 190.5v.8M275.2 195.6v.3M275.2 191.9l-.8 .8M275.3 194.4l.1-.2v.4l.2-.1"/>
<path d="M275.3 195.2l.2-.2v.7M275.3 194.1l-.2 .2M275.3 194.5l.2-.2v.3M275.3 191.9v.6M275.3 194.1v.4M275.3 195.6v.3M275.4 194.2l-.2 .2v-.3l-.2 .2M275.4 195.3l.2-.1v.4M275.4 195l-.2 .2v-.3l-.2 .2M275.4 188.1l1.6-1.6v3.8M275.4 190.3v.9M275.4 195v.8"/>
<path d="M275.4 188.1l1.7-1.6v3.7M275.5 191.8v.6M275.5 195.1l-.2 .2M275.5 194.4l-.2 .2M275.6 195.6l-.2 .2M275.6 194.6h-.1M275.6 190v1.2M275.6 194.6h.1M275.6 195.2l-.2 .2M275.6 191.9l-.7 .7v-.6l-.8 .8v-.6M275.6 195.5l-.4 .4v-.2l-.3 .2M275.6 195.3l-.6 .6"/>
<path d="M275.6 192l-.5 .6v-.6l-.8 .8v-.6M275.7 189.8l-.1 1.4 2.2-2.2v-1.3l-2.2 2.2M275.7 185.5l-.1 3 1.7-1.7v3.1M275.7 192v.4M275.7 188.7l1.7-1.7v2.8M275.7 192.3l-.1 .1v-.6l-.9 .9v-.6l-.7 .7M275.7 185.5v3.4l1.8-1.8M275.7 189.4v1.7M275.7 192.3v.1M275.8 192.4h-.1M275.8 189.1l1.8-1.8v2.2M275.9 185.6v5.4"/>
<path d="M276 185.6v5.4M276 185.7l-1.7 1.7M276.1 194.1h-.1M276.1 185.7v5.2l1.5-1.5M276.1 194.1v1.8M276.2 194.1v1.8v-.1M276.2 194.1l-.2 .1M276.2 194.1v1.8M276.2 195.9h.1M276.2 195.7l-.2 .2M276.2 195.5l-.2 .3M276.2 195.4l-.2 .3"/>
<path d="M276.2 195.3l-.2 .3M276.2 195.2l-.2 .2M276.2 195.1l-.2 .2M276.2 194.9l-.2 .3M276.2 194.8l-.2 .3M276.2 194.7l-.2 .3M276.2 194.6l-.2 .2M276.2 194.5l-.2 .2M276.2 194.4l-.2 .2M276.2 194.2l-.2 .3M276.2 194.1l-.2 .3M276.3 185.9v4.9l1.2-1.2"/>
<path d="M276.5 186l-1.7 1.6M276.5 180.1l-2.3 2.2M276.5 180.2v3.2M276.5 186v4.7M276.5 180.2l-2.3 2.3M276.5 186l-1.6 1.6M276.6 180.3l-2.6 2.5M276.6 180.3v3M276.7 186.1l-1.7 1.6M276.7 180.4l-6 6M276.7 180.4v2.8M276.7 186.1v4.5"/>
<path d="M276.7 180.5l-6 5.9M276.7 180.5v2.5M276.7 186.2v4.3M276.8 180.5l-6 5.9M276.8 180.6l-5.9 5.9 .1-3-2.1 2M276.8 194.3v1.4l.2-.2v.3M276.8 180.7v2.2M276.8 180.7l-5.8 5.8v-2.9M276.9 194.9l-.3 .3M276.9 195l-.3 .3M276.9 180.8l-5.8 5.7v-2.9M276.9 182.8l-1.2 1.2"/>
<path d="M276.9 195.2l-.2 .2M276.9 194.8l-.3 .3M276.9 186.3l-1.6 1.7M276.9 180.9l-5.7 5.6v-2.8l-2 2M276.9 180.9v1.8M276.9 186.4v4M276.9 194.2v.5l-.3 .2M276.9 180.9l-5.6 5.6M277 182.6l-1.5 1.5M277 186.4l-1.7 1.6v-2.7l-1.8 1.8M277 195.4l-.2 .2M277 181l-5.6 5.6"/>
<path d="M277 182.5v-1.4l-5.5 5.5v-2.8l-6.2 6.1M277 194.2v.3M277 181.2l-5.4 5.4v-2.8M277 182.3l-2 2M277.1 181.3l-5.4 5.3v-2.7M277.1 194.1l-.4 .3v1.1l.2-.2v.4l.2-.1v.2l.1-.2M277.1 181.4l-5.3 5.3v-2.8l-6.4 6.4M277.1 181.5l-5.2 5.2M277.1 181.6v.3l-2.6 2.6M277.1 194.1v.3M277.1 181.6l-3 3M277.1 181.7l-2.8 2.9"/>
<path d="M277.1 195.6l-.1 .2M277.2 186.6v3.6M277.2 194.1v.2M277.2 195.6v.3M277.2 186.6l-1.7 1.7M277.2 195.9l.2-.2v.2l.2-.2v.2M277.3 186.7v3.3M277.3 195.7v.2M277.3 190l-.6 .6M277.3 186.8l-1.7 1.7M277.3 195.7l-.2 .1M277.3 195.7v.2l.2-.2v.2l.3-.2v.2"/>
<path d="M277.3 194v.3M277.4 186.9l-1.7 1.7M277.5 187.1l-1.8 1.7M277.5 187.1v2.6M277.5 194.2v-.2l-.2 .3v-.2l-.6 .6v.6M277.5 195h.1M277.6 194.2l.2-.1v.2l.1-.2v.3M277.6 187.2l-1.8 1.8M277.6 195.2l.2-.2v.2M277.6 194v.2M277.6 195v.2M277.6 187.4l-1.8 1.9"/>
<path d="M277.7 187.5l-2 1.9M277.7 187.5v1.8M277.7 189.2l-1.8 1.9M277.7 187.6l-2 1.9M277.7 187.6l-2 2.1M277.8 188.9l-2.3 2.3v-1M277.8 187.8l-2.3 2.3M277.8 188.8l-2.5 2.4v-.8M277.8 187.9l-3.5 3.5v-.4M277.8 195.2l.2-.2v.2M277.8 188.6l-2.6 2.7v-.7M277.8 188l-3.4 3.4"/>
<path d="M277.8 188.1l-3.2 3.3M277.8 188.5l-2.8 2.8v-.6M277.8 188.3l-3.1 3.1M277.8 188.4l-3 3v-.6M277.8 195v.2M277.8 195.7v.2M277.9 195.6v.3M278 195.6l-.3 .3v-.2M278 195.6v.2M278 195.2l.3-.2v.7M278.1 194.2l-.2 .2M278.1 194.2v.4l.2-.1v.1"/>
<path d="M278.1 195v.8M278.1 194.3l-.1 .1M278.1 195l-.2 .2v-.2l-.2 .2v-.2l-.2 .1M278.2 194.3v.3M278.2 195v.7M278.2 194.3l-.2 .2v-.4l-.2 .2v-.2l-.1 .2v-.3l-.3 .2v-.2l-.8 .8M278.2 194.4l-.2 .2M278.3 194.6h.1M278.3 195.6l-.1 .1M278.3 195.5l-.3 .4M278.3 195.4l-.5 .5M278.3 195.3l-.2 .2"/>
<path d="M278.3 195.1l-.2 .3M278.3 195l-.2 .3M278.7 194.2l.1-.1v1.8M278.7 194.1h.1M278.7 194.1v1.8M278.8 194.1v1.8M278.9 195.9h.1M278.9 195.7l-.2 .2M278.9 195.6l-.2 .3M278.9 195.5l-.2 .2M278.9 195.4l-.2 .2M278.9 195.3l-.2 .2"/>
<path d="M278.9 195.1l-.2 .3M278.9 195l-.2 .3M278.9 194.9l-.2 .2M278.9 194.8l-.2 .2M278.9 194.7l-.2 .2M278.9 194.5l-.2 .3M278.9 194.1l-.2 .2M278.9 194.1v.4l.2-.2v.5M279 194.1l-.3 .3M279.1 194.3l-.4 .4M279.2 194.4l-.2 .2M279.2 194.5v.4l.1-.2 .1 .4"/>
<path d="M279.2 194.5l-.2 .2v-.5l-.3 .3M279.3 194.6l-.2 .1M279.3 194.6v.4M279.3 195l.1-.2 .1 .5 .1-.2M279.3 194.6l-.2 .2M279.4 194.8l-.2 .1M279.4 195.2l.2-.1v.4l.2-.2v.5M279.5 194.9l-.2 .2M279.5 195v.4l.2-.2v.4M279.5 195l-.1 .2M279.7 195.3l-.1 .1M279.8 195.4l-.1 .2"/>
<path d="M279.9 195.5v.4M279.9 194.3l.2-.2v1.8M279.9 194.1v1.8l.2-.2M280 194.1l-.1 .1M280 194.1v1.8l.1-.1M280.1 195.6l-.3 .3M280.1 195.5l-.3 .3M280.1 195.4l-.3 .3M280.1 195.2l-.4 .5M280.1 195.1l-.2 .3M280.1 195l-.2 .2M280.1 194.9l-.2 .2"/>
<path d="M280.1 194.8l-.2 .2M280.1 194.6l-.2 .3M280.1 194.5l-.2 .3M280.1 194.4l-.2 .2M280.1 194.3l-.2 .2M280.1 194.2l-.2 .2"/>
</g>
<path d="M262.7 178.6h17.4v17.3h-17.4z" fill="none" stroke="#222" stroke-width=".19"/>
<path d="M67.6 38.8l.5 .2-.8 1.3z" fill="#141414"/>
<path d="M67.6 38.8l.5 .2-.8 1.3z" fill="none" stroke="#141414" stroke-width=".19"/>
<path d="M62.2 87.7l.5 .2-.8 1.3z" fill="#141414"/>
<path d="M62.2 87.7l.5 .2-.8 1.3z" fill="none" stroke="#141414" stroke-width=".19"/>
<path d="M161.6 51.2l.9 1.2-.4 .2z" fill="#141414"/>
<path d="M161.6 51.2l.9 1.2-.4 .2z" fill="none" stroke="#141414" stroke-width=".19"/>
<path d="M152.7 39.7l.4 .2-.9 1.2z" fill="#141414"/>
<path d="M152.7 39.7l.4 .2-.9 1.2z" fill="none" stroke="#141414" stroke-width=".19"/>
<path d="M241.1 56.8l1.2-1-.8 1.3z" fill="#141414"/>
<path d="M241.1 56.8l1.2-1-.8 1.3z" fill="none" stroke="#141414" stroke-width=".19"/>
<path d="M239.7 61.6l.4-.1v.4l-.4-.1z" fill="#141414"/>
<path d="M239.7 61.6l.4-.1v.4l-.4-.1z" fill="none" stroke="#141414" stroke-width=".19"/>
<g fill="none" stroke="#000" stroke-width=".19">
<path d="M0 0h297v210h-297zM36.3 35.7h68v9.3h-68zM166.7 37.7h68v9.3h-68zM174.6 156.1v41.4M102 179h51M102 175h65M102 171h51M107.5 163v28M113 167h54M113 163v28M123 167v24M133 167v24"/>
<path d="M143 167v24M167 177h40M167 163h40M174.1 168.9h.1M207.1 169.9h75M207.2 163h75M102 187h51M102 183h65M119 191v7M120.8 195.2l.1 1.1M120.8 194.3l.1 .8M120.9 196.3h.1"/>
<path d="M121.4 195h.1M121.4 194.4h.1M121.4 194.3h.1M121.4 195h-.5M121.4 194.4l-.6 .1M121.4 194.3v.7M121.6 197.3h.1M121.6 195.3v2M121.8 195.1h.1M121.8 194.3v.8M122.2 195.6l-1.2 .1M122.4 195.2h.1"/>
<path d="M122.4 195.2l-1.6 .1M122.4 195.1h.1M122.4 194.4h.1M122.4 194.3h.1M122.4 195.1l-.1 1M122.4 194.4l-.6 .1M122.4 194.3v.5M122.4 196h.1M122.4 196l-1.5 .2M122.5 194.8h.1M122.5 194.8l-.7 .1M123 196.5l-2.7 .1"/>
<path d="M123.9 197.3h.1M123.9 195v2.3M124.3 194.3h.1M124.3 194.3l-.4 .8-.5 .7M124.6 195.6l.3 .7M124.9 196.3h.1M124.9 194.3l.3 .5M125.2 194.8h.1M125.5 195.4h.1M125.5 195.4l-.4 1.5M125.9 195.1h.1M125.9 195.1l-1.6 .1"/>
<path d="M126.1 196.8h.1M126.1 196.8l-2 .2M137 191v7M138.6 194.7h.1M138.6 194.7v2.3M139.1 195.7h.1M139.1 195.7h-.5M139.2 196.6h.1M139.2 196.6l-.8 .5M139.6 196.8h.1M139.6 194.4v2.4M139.6 196.8v.1"/>
<path d="M139.6 196.9h.1M139.6 196.9v.1M139.6 197h.1M139.7 197h.1M139.7 197v.1M139.7 197.1h.1M139.8 197.1h.1M139.9 197.1h.1M140.3 195.3h.1M140.3 195.3l-.7 .3M140.7 197.1h.1M140.7 197.1h-.8"/>
<path d="M140.7 196.4v.7M141.9 197.2h.1M141.9 195v2.2M142.2 194.3l-.8 1.4M142.3 195.8l-.1 .1M142.3 195.7l.3 .4M142.5 195.4h.6M142.5 195.4l-.2 .4M142.6 196.1h.1M142.6 194.8h.1M142.6 194.8l-.1 .6M143 195.4l-.3 .9-.6 .7"/>
<path d="M143.1 195.3h.1M143.1 195.3l-.1 .1M143.2 194.7h.1M143.2 194.7l-.9 .1M143.4 196.2h.1M143.4 195v1.2M143.5 197h.1M143.8 194.3v2.9l-.3-.2M146 191v7M167 191h40M167 184h40M174.1 188.3h.1"/>
<path d="M207 183.9h53.9"/>
<circle cx="45.5" cy="38.7" r="2.25"/>
<circle cx="94.5" cy="38.7" r="2.25"/>
<circle cx="175.9" cy="40.7" r="2.25"/>
<circle cx="224.9" cy="40.7" r="2.25"/>
</g>
<g fill="none" stroke="#222" stroke-width=".19">
<path d="M15 18h267v180h-267zM147 14.9h3l-1.5 2.6zM148.5 12.3v2.6M36.3 36.6a4.7 4.7 0 0 1-5.1 4.6 4.7 4.7 0 0 1-4.2-5.5h-6.5v25h6.5a4.7 4.7 0 0 1 4.7-5.1h4.5v-8.6h68.4v13.7l2.7 .7h4v-3.4h5v-11h-3v-4.4h-4.3a4.6 4.6 0 0 1-4.7-4.6M149.4 39.7l6.7 .1 .3 .4-.1 4.3-.4 .2h-6.5zM149.7 39.7v5M150.7 39.7v5M166.7 38.6a4.7 4.7 0 0 1-5.1 4.6 4.7 4.7 0 0 1-4.2-5.5h-6.5v2M234.7 40a4.6 4.6 0 0 0 4.7 4.6h4.3v4.4h3v3.6M149.4 47.7l6.7 .1 .3 .4-.1 4.3-.4 .2h-6.5zM149.4 55.7l6.7 .1 .3 .4-.1 4.3-.4 .2h-6.5zM149.4 56.2h.3"/>
<path d="M149.4 52.2h.3M149.4 48.2h.3M149.4 44.2h.3M149.4 40.2h.3M149.7 47.7v5M149.7 55.7v5M150.7 47.7v5M150.7 55.7v5M150.9 44.7v3M150.9 52.7v3M160.3 48.2v.4M160.3 49.5v.3"/>
<path d="M160.3 50.7v.4M160.3 52v.3M160.7 48.2h-.5v.4h.5M160.7 49.5h-.5v.3h.5M160.7 50.7h-.5v.4h.5M160.7 52h-.5v.3h.5M161 53.7v-1h.6v2.5h2.8M161.3 52.7v.4h1.1v.3M161.6 53.9h2.8M161.6 53.4h2.7M161.6 47.2h2.7M161.6 46.7h2.8"/>
<path d="M162.2 45.4l.2-.2h1.8l.2 .2M162.2 55.2l.2 .2h1.8l.2-.2M162.4 47.2v.3h-1.1v.4M162.9 48.2v.4M162.9 49.5v.3M162.9 50.7v.4M162.9 52v.3M162.9 52v.1M162.9 50.7v.1M162.9 49.5v.1M162.9 48.2v.1M162.9 52.3h.8"/>
<path d="M162.9 52h.8M162.9 51.1h.8M162.9 50.7h.8M162.9 49.8h.8M162.9 49.5h.8M162.9 48.6h.8M162.9 48.2h.8M162.9 48.3v.2M162.9 49.6v.1M162.9 50.8v.2M162.9 52.1v.1M162.9 48.5v.1"/>
<path d="M162.9 49.7v.1M162.9 51v.1M162.9 52.2v.1M162.9 52.2h.6M162.9 52.1h.6M162.9 51h.6M162.9 50.8h.6M162.9 49.7h.6M162.9 49.6h.6M162.9 48.5h.6M162.9 48.3h.6M163.2 47.2v.3h.8"/>
<path d="M163.5 48.3v.2M163.5 49.6v.1M163.5 50.8v.2M163.5 52.1v.1M163.5 52.2l.2 .1M163.5 51l.2 .1M163.5 49.7l.2 .1M163.5 48.5l.2 .1M163.7 48.2v.4M163.7 49.5v.3M163.7 50.7v.4M163.7 52v.3"/>
<path d="M163.7 48.2l-.2 .1M163.7 49.5l-.2 .1M163.7 50.7l-.2 .1M163.7 52l-.2 .1M164 53.1h-.8v.3M164 47.5v5.6M164 53.1l.3 .3M164 51.7h.4M164 51.3h.4M164 49.2h.4M164 48.8h.4M164.3 47.2v1.6"/>
<path d="M164.3 49.2v2.1M164.3 51.7v1.7M164.3 47.2l-.3 .3M164.4 46.9h-3.7v6.8h3.7M164.4 45.4h-2.8v2.5h-.6v-1M164.4 45.4v9.8M237.9 54h-.9v1h.9M237.9 52.6h7.3v1h1.5M238.9 52.6v-.6h-1v6.3h1v-.5M242.9 57.8v.5h1v-.5M242.9 52.6v-.6h1v.6M245.2 52.6h1.5v3.7h-1.5"/>
<path d="M246.7 56.3v3.7h-5v3.4h-4l-2.7-.7v-13.7h-68.4v8.6h-4.5a4.7 4.7 0 0 0-4.7 5.1h-6.5v-2M246.7 55.4h-1.5v2.4h-7.3M149.4 60.2h.3M240 60.4a1 1 0 0 1 1 1 1 1 0 0 1-1 1M36.3 86.1a4.7 4.7 0 0 1-5.1 4.6 4.7 4.7 0 0 1-4.2-5.5h-6.5v25h6.5a4.7 4.7 0 0 1 4.7-5.1h4.5v-8.6h.1M104.3 87.5a4.6 4.6 0 0 0 4.7 4.6h4.3v4.4h3v11h-5v3.4h-4l-2.7-.7v-13.7h-.3M9.3 105h2.6M11.9 103.5l2.6 1.5-2.6 1.5zM282.5 105l2.6-1.5v3zM285.1 105h2.6M102 124v74M102 156h180"/>
<path d="M102 148h180M110 148v8M135 148v8M157 148v8M167 156v42M207.2 156v42M216 155.9v42M237 148v8M252 148v8M267 148v8M102 163h65M153 163v28"/>
<path d="M167 170h40M207 176.9h75M261 176.9v21M102 191h65M111.5 193.2l4.9-.9v4.5l-4.9-.9zM127 191v7M148.5 198.5l1.5 2.6h-3zM207 190.9h53.9M234 190.9v7M243 190.9v7M148.5 201.1v2.6"/>
<circle cx="45.5" cy="38.7" r="1.1"/>
<circle cx="94.5" cy="38.7" r=".9"/>
<circle cx="109.3" cy="53.2" r=".65"/>
<circle cx="113.8" cy="53.2" r=".65"/>
<circle cx="175.9" cy="40.7" r="1.1"/>
<circle cx="224.9" cy="40.7" r=".9"/>
<circle cx="45.5" cy="88.2" r="1.1"/>
<circle cx="94.5" cy="88.2" r=".9"/>
<circle cx="109.3" cy="102.7" r=".65"/>
<circle cx="113.8" cy="102.7" r=".65"/>
<circle cx="106.8" cy="194.5" r="2.25"/>
<circle cx="106.8" cy="194.5" r="1.35"/>
</g>
<path d="M104 194.5h1.9M106.3 194.5h1.1M106.9 191.7v1.8M106.9 194v1M106.9 195.5v1.8M107.8 194.5h1.9M111.1 194.5h1.8M113.4 194.5h1M114.9 194.5h1.9" fill="none" stroke="#2e2e2e" stroke-width=".19"/>
<g fill="none" stroke="#141414" stroke-width=".2">
<path d="M81.8 15v3M215.2 15v3M42.3 35.7l-6 6M50.7 35.7l-3 3M59.1 35.7l-9.2 9.3M67.5 35.7l-9.2 9.3M75.9 35.7l-9.2 9.3M77.2 28.4h-5l-4.9 11.9M84.3 35.7l-9.2 9.3M92.7 35.7l-9.2 9.3M101.1 35.7l-9.2 9.3M164.5 28.4h-5l-7.3 12.7"/>
<path d="M172.7 37.7l-6 6M181.1 37.7l-3 3M189.5 37.7l-9.2 9.3M197.9 37.7l-9.2 9.3M206.3 37.7l-9.2 9.3M214.7 37.7l-9.2 9.3M223.1 37.7l-9.2 9.3M231.5 37.7l-9.2 9.3M45.5 41l-4 4M104.3 40.9l-4 4.1M161.6 51.2l7.5 14.5h5M175.9 43l-4 4"/>
<path d="M234.7 42.9l-4 4.1M242.3 55.8l-16 18h-5M12 63h3M71.5 77.5h-5l-4.6 11.7M240 62l4.7 16.7h5M282 63h3M102 124h180v24h-180zM102 132h180M110 124v24M135 124v24M157 124v24M237 124v24"/>
<path d="M252 124v24M267 124v24M12 153h3M102 140h180M174.7 156h32.5v42h-32.5zM282 153h3M174.7 163h32.5M174.7 170h32.5M174.7 177h32.5M216 177h66v-21h-66v42h18v-7M216 163h66M216 170h66"/>
<path d="M261 177v14h-45M81.8 198v3M146 191h21v7h-21zM174.7 184h32.5M174.7 191h32.5M215.2 198v3M216 184h45"/>
</g>
<!-- layer: 02___PRT_ALL_AXES -->
<g fill="none" stroke="#222" stroke-width=".19">
<path d="M239.5 62.8h.5M239.5 60.1h.5M240 60.4v-.6h-.5v3.2h.5v-.6"/>
<circle cx="153.8" cy="50.2" r="1"/>
<circle cx="153.8" cy="42.2" r="1"/>
<circle cx="153.8" cy="58.2" r="1"/>
</g>
<!-- layer: 03___PRT_ALL_CURVES -->
<path d="M151.9 39.7v-.5h6.2v6h-6.2v-.5M151.9 47.7v-.5h6.2v6h-6.2v-.5M151.9 55.7v-.5h6.2v6h-6.2v-.5M237.9 57.6h-.5v2h2v-1.8M237.9 53.6h-1.4v1.8h1.4M239.4 52.6v-1.8h-2v2h.5M242.4 57.8v1.8h2v-1.8M242.4 52.6v-1.8h2v1.8" fill="none" stroke="#000" stroke-width=".19"/>
<g font-size="4.6" fill="#141414">
<text x="77.2" y="30.2">1.8mm Limit high</text>
<text x="164.5" y="30.2">BATTERY_CONTECT</text>
<text x="55.1" y="68.5">TOP VIEW</text>
<text x="174.1" y="67.4">Molex 53398</text>
<text x="158.3" y="75.5">DC JACK : TDC_065D</text>
<text x="71.5" y="79.2">2.0mm Limit high</text>
<text x="249.7" y="80.4">LED</text>
<text x="184.4" y="84.3">Components</text>
<text x="50.6" y="119.5">BOTTOM VIEW</text>
<text x="182.4" y="175.3">Peter Chia</text>
<text x="231.2" y="182.3">20190218</text>
<text x="235.3" y="189.3">V02</text>
<text x="154.1" y="196.3">1/2</text>
<text x="222.3" y="196.3">1 of 1</text>
</g>
<g font-size="3.9">
<text x="102.8" y="155">記 號</text>
<text x="115" y="155.1">文 件 編 號</text>
<text x="143.1" y="155">日 期</text>
<text x="191.7" y="155">變 更 內 容</text>
<text x="241.3" y="154.9">修 訂</text>
<text x="256.3" y="155.1">核 對</text>
<text x="271.4" y="155">核 准</text>
<text x="167.8" y="162.1">材 質</text>
<text x="208.2" y="162.1">機 種</text>
<text x="167.7" y="169">處 理</text>
<text x="208.4" y="169.2">檔 名</text>
<text x="167.8" y="176.1">繪 圖</text>
<text x="208.3" y="176.1">料 號</text>
<text x="167.9" y="183.1">設 計</text>
<text x="208.2" y="183">日 期</text>
<text x="167.7" y="190.1">核 對</text>
<text x="208.4" y="190.1">版 本</text>
<text x="167.7" y="197.1">核 准</text>
</g>
<g font-size="3.3" fill="#141414">
<text x="47.2" y="17">A</text>
<text x="114" y="17">B</text>
<text x="180.8" y="17">C</text>
<text x="247.5" y="17">D</text>
<text x="12" y="41.8">1</text>
<text x="283.4" y="41.8">1</text>
<text x="12" y="86.8">2</text>
<text x="283.4" y="86.8">2</text>
<text x="12" y="131.8">3</text>
<text x="283.4" y="131.8">3</text>
<text x="12" y="176.8">4</text>
<text x="283.4" y="176.8">4</text>
<text x="47.2" y="201.5">A</text>
<text x="114" y="201.5">B</text>
<text x="180.8" y="201.5">C</text>
<text x="247.2" y="202">D</text>
</g>
<g font-size="2.6">
<text x="129.1" y="195">mm</text>
<text x="236.8" y="195.3">Size</text>
<text x="250.5" y="195.3">A4</text>
</g>
<g font-size="2">
<text x="103.8" y="150.6">SYM</text>
<text x="115.5" y="150.5">DOCUMENT NO.</text>
<text x="143.6" y="150.6">DATE</text>
<text x="192.3" y="150.6">DESCRIPTION</text>
<text x="240.2" y="150.5">REVISED</text>
<text x="254.8" y="150.5">CHECKED</text>
<text x="268.9" y="150.5">APPROVED</text>
<text x="167.7" y="158.5">MATERIAL</text>
<text x="207.8" y="158.5">MODEL</text>
<text x="120.2" y="165.9">Unspecified Tolerance:</text>
<text x="138.1" y="165.9">mm</text>
<text x="156.5" y="165.8">ANGLE</text>
<text x="167.8" y="165.5">FINISH</text>
<text x="208.1" y="165.5">FILE NAME</text>
<text x="104.5" y="173.6">0</text>
<text x="105.4" y="168.9" transform="rotate(-90 105.4 168.9)">Over</text>
<text x="110" y="173.6">5</text>
<text x="111" y="168.2" transform="rotate(-90 111 168.2)">To</text>
<text x="115.2" y="173.6">0.02</text>
<text x="117.3" y="169.8">A</text>
<text x="125.2" y="173.6">0.05</text>
<text x="127.3" y="169.8">B</text>
<text x="135.3" y="173.6">0.1</text>
<text x="137.3" y="169.8">C</text>
<text x="147.3" y="169.8">D</text>
<text x="156.3" y="169.8">0</text>
<text x="159" y="169.8">~30</text>
<text x="159.2" y="173.8">0.1</text>
<text x="167.9" y="172.5">DRAWN</text>
<text x="209.3" y="172.4">P/N</text>
<text x="104.4" y="177.6">5</text>
<text x="109.4" y="177.6">10</text>
<text x="115.2" y="177.6">0.05</text>
<text x="125.2" y="177.6">0.1</text>
<text x="135.3" y="177.6">0.15</text>
<text x="155.8" y="177.8">31</text>
<text x="159.3" y="177.8">~60</text>
<text x="167.9" y="179.5">DESIGNER</text>
<text x="208.6" y="179.5">DATE</text>
<text x="104" y="181.4">10</text>
<text x="104.1" y="185.4">50</text>
<text x="109.1" y="185.4">100</text>
<text x="109.4" y="181.4">50</text>
<text x="115.2" y="181.6">0.1</text>
<text x="115.2" y="185.6">0.15</text>
<text x="125.2" y="181.6">0.15</text>
<text x="125.2" y="185.6">0.2</text>
<text x="135.3" y="181.6">0.2</text>
<text x="135.3" y="185.6">0.25</text>
<text x="155.8" y="185.8">61</text>
<text x="159.2" y="181.8">0.3</text>
<text x="159.3" y="185.8">~90</text>
<text x="103.4" y="189.5">100</text>
<text x="115.2" y="189.6">0.15%</text>
<text x="125.2" y="189.6">0.2%</text>
<text x="135.3" y="189.6">0.25%</text>
<text x="159.2" y="189.8">0.5</text>
<text x="167.7" y="186.5">CHECKED</text>
<text x="209.3" y="186.5">REV</text>
<text x="120" y="193.5">UNIT</text>
<text x="138" y="193.5">SCALE</text>
<text x="168" y="193.5">APPROVED</text>
<text x="207.7" y="195.2">SHEET</text>
</g>
<g font-size="1.6">
<text x="103" y="160.2">CRE8 INCORPORATION</text>
<text x="103" y="158.2">THIS DRAWING CONTAINS INFORMATION IS PROPRIETARY TO</text>
<text x="103" y="162.2">AND SHOULD NOT BE USED WITHOUT WRITTEN PERMISSION.</text>
</g>
</svg>
